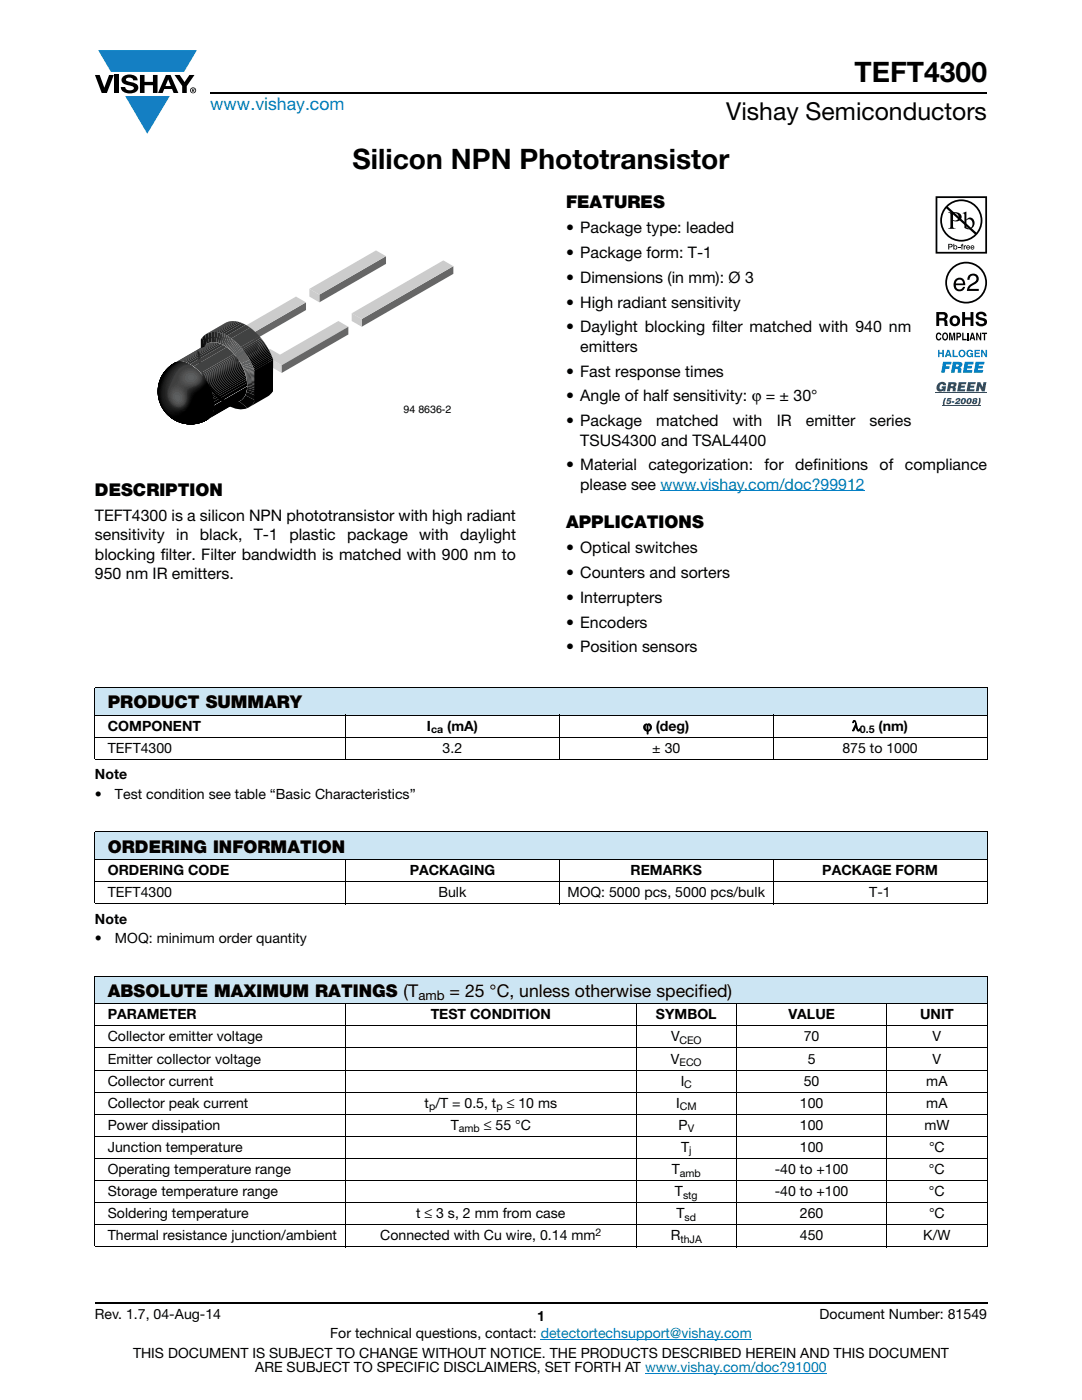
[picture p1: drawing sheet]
<svg xmlns="http://www.w3.org/2000/svg" width="216mm" height="279mm" viewBox="0 0 216 279" stroke-linecap="round" stroke-linejoin="round" font-family="sans-serif">
<g fill="#147fc3">
<path d="M19.6 10h19.7l-2.6 4.3h-1.1h-13.5z"/>
<path d="M25 19.2h8.9l-4.5 7.5z"/>
</g>
<g fill="#000">
<path d="M18.9 15h1l.9 2.5 1-2.5h.9l-1.4 3.6h-1zM22.9 15h.9v3.6h-.9zM24.6 15.3a2.1 2.1 0 0 1 2.8 .3l.1 .4h-.9a.79 .79 0 0 0-.7-.5 .79 .79 0 0 0-.8 .4l.3 .3 1 .2a1.08 1.08 0 0 1 1.2 1 1.08 1.08 0 0 1-1.1 1.2 1.73 1.73 0 0 1-2.4-1.2h.9a.96 .96 0 0 0 .8 .6 .96 .96 0 0 0 .9-.4 1.31 1.31 0 0 0-1.2-.6 1.03 1.03 0 0 1-1.1-.6 1.03 1.03 0 0 1 .2-1.1zM27.9 15h.9v1.3h1.7v-1.3h.9v3.6h-.9v-1.6h-1.7v1.6h-.9zM34.8 15h1.1l.9 1.4 1-1.4h1l-1.5 2.2v1.4h-.9v-1.4z"/>
<path d="M33.6 15.9l.5 1.3h-1.1zM33.1 15l-1.6 3.6h1l.3-.8h1.5l.3 .8h1l-1.6-3.6z"/>
<path d="M38.4 17.8h.2v.2h-.2zM38.3 17.7v.7h.1v-.3l.4 .3-.2-.3 .2-.2-.1-.2z"/>
<path d="M38.1 18a.46 .46 0 0 1 .9 0 .46 .46 0 0 1-.9 0zM37.9 18a.6 .6 0 0 0 1.2 0 .6 .6 0 0 0-1.2 0z"/>
</g>
<path d="M42 18.6h155M18.9 260h178.1" fill="none" stroke="#000" stroke-width=".36"/>
<path d="M131.8 98h40.8M107.9 267.3h42.1M128.7 274h36.3" fill="none" stroke="#007ec4" stroke-width=".2"/>
<path d="M31.4 50h59.1v34.7h-59.1z" fill="#fff"/>
<path d="M63.7 58.8l13.3-7.7v1.6l-13.3 7.6z" fill="#666"/>
<g fill="#ccc">
<path d="M61.7 57.6l2 1.2v1.5l-2-1.1z"/>
<path d="M61.7 57.6l13.3-7.6 2 1.1-13.3 7.7z"/>
</g>
<path d="M49.4 67.1l11.7-6.8v1.6l-11.7 6.7z" fill="#666"/>
<path d="M47.2 66l1 2.5v1.6l-1-2.6z" fill="#bdbdbd"/>
<path d="M47.1 70.7l4.3-2.5v1.5l-4.3 2.5z" fill="#7f7f7f"/>
<path d="M45.8 69.9l1.3 .8v1.5l-1.3-.7z" fill="#d5d5d5"/>
<path d="M47.2 66l11.9-6.8 2 1.1-11.7 6.8 2 1.1-4.3 2.5-1.3-.8 2.4-1.4z" fill="#ccc"/>
<path d="M53.5 71.4l2.7 1.5v1.5l-2.7-1.5z" fill="#d5d5d5"/>
<path d="M49.6 72.1l4.3-2.5 2 1.2 11.6-6.7 2 1.1-13.3 7.7-2.7-1.5-2.6 1.5z" fill="#ccc"/>
<path d="M56.2 72.9l13.3-7.7v1.6l-13.3 7.6z" fill="#666"/>
<path d="M50.9 72.9l2.6-1.5v1.5l-2.6 1.5z" fill="#7f7f7f"/>
<path d="M72.2 63.7l18.3-10.6v1.6l-18.3 10.5z" fill="#666"/>
<g fill="#ccc">
<path d="M70.2 62.5l2 1.2v1.5l-2-1.1z"/>
<path d="M70.2 62.5l18.3-10.5 2 1.1-18.3 10.6z"/>
</g>
<path d="M49.3 77l1 .3z" fill="#181818"/>
<path d="M39.7 70.4l.3 .7a8.6 8.6 0 0 0 1.2 4.8l-.1 .1a9.8 9.8 0 0 1-1.4-5.6z" fill="#030303"/>
<path d="M50.3 77.3l1.1 .2z" fill="#181818"/>
<path d="M39.5 69.9l.3 .7a9.7 9.7 0 0 0 1.4 5.4l-.2 .1a11.3 11.3 0 0 1-1.5-6.2z" fill="#030303"/>
<path d="M49.8 71.7l3.7-2.1 .1 .2-3.7 2.2zM49.9 72l3.7-2.2 .2 .2-3.8 2.2zM50 72.2l3.8-2.2 .1 .3-3.8 2.2zM50.1 72.5l3.8-2.2 .1 .3-3.7 2.1zM50.3 72.7l3.7-2.1 .1 .2-3.7 2.2zM50.4 73l3.7-2.1 .2 .2-3.8 2.2zM50.5 73.3l3.8-2.2 .1 .4-3.8 2.1zM50.6 73.6l3.8-2.1 .1 .3-3.7 2.1z" fill="#000"/>
<path d="M49.6 71.5l3.8-2.1 .1 .2-3.7 2.1z" fill="#030303"/>
<path d="M49.5 71.3l3.8-2.1 .1 .2-3.8 2.1z" fill="#080808"/>
<path d="M49.4 71.1l3.7-2.1 .2 .2-3.8 2.1z" fill="#0d0d0d"/>
<path d="M49.3 70.9l3.7-2.1 .1 .2-3.7 2.1z" fill="#121212"/>
<path d="M49.1 70.7l3.8-2.1 .1 .2-3.7 2.1z" fill="#181818"/>
<path d="M49 70.5l3.8-2.1 .1 .2-3.8 2.1z" fill="#1d1d1d"/>
<path d="M48.9 70.3l3.7-2.1 .2 .2-3.8 2.1z" fill="#222"/>
<path d="M48.7 70.1l3.8-2.1 .1 .2-3.7 2.1z" fill="#272727"/>
<path d="M48.5 69.9l3.8-2.2 .2 .3-3.8 2.1z" fill="#2c2c2c"/>
<path d="M48.3 69.6l3.8-2.1 .2 .2-3.8 2.2z" fill="#323232"/>
<path d="M48 69.3l3.8-2.2 .3 .4-3.8 2.1z" fill="#3e3e3e"/>
<path d="M46.2 67.5l3.7-2.1 1.9 1.7-3.8 2.2z" fill="#434343"/>
<path d="M45.3 67l3.7-2.2 .9 .6-3.7 2.1z" fill="#3e3e3e"/>
<path d="M44.6 66.7l3.8-2.2 .6 .3-3.7 2.2z" fill="#323232"/>
<path d="M44.2 66.5l3.7-2.2 .5 .2-3.8 2.2z" fill="#2c2c2c"/>
<path d="M43.8 66.4l3.8-2.2 .3 .1-3.7 2.2z" fill="#272727"/>
<path d="M43.5 66.3l3.7-2.1h.4l-3.8 2.2z" fill="#222"/>
<path d="M43.2 66.3l3.7-2.2 .3 .1-3.7 2.1z" fill="#1d1d1d"/>
<path d="M42.9 66.2l3.8-2.1h.2l-3.7 2.2z" fill="#181818"/>
<path d="M42.7 66.2l3.7-2.1h.3l-3.8 2.1z" fill="#121212"/>
<path d="M42.5 66.3l3.7-2.2h.2z" fill="#0d0d0d"/>
<path d="M42.2 66.3l4-2.2z" fill="#080808"/>
<path d="M42 66.3l4-2.2z" fill="#030303"/>
<path d="M41.2 66.6l3.8-2.2zM41.3 66.6l3.9-2.3zM41.5 66.5l3.9-2.2zM41.7 66.4l3.9-2.2zM41.8 66.4l4-2.2zM51.4 77.5l3.1-1.7v2.3a7.8 7.8 0 0 1-3.2 2.3l-1.7 .9a4.1 4.1 0 0 0 1.8-3.8z" fill="#000"/>
<path d="M49.3 76.8l1 .1v.4l-1-.3z" fill="#1d1d1d"/>
<path d="M49.3 76.5l1 .2v.2l-1-.1z" fill="#222"/>
<path d="M49.3 76.3l1 .1v.3l-1-.2z" fill="#272727"/>
<path d="M49.3 76.1h1v.3l-1-.1z" fill="#2c2c2c"/>
<path d="M49.2 75.9h1l.1 .2h-1z" fill="#323232"/>
<path d="M49.2 75.7h1v.2h-1z" fill="#3e3e3e"/>
<path d="M49.2 75.5h.9l.1 .2h-1z" fill="#434343"/>
<path d="M49.1 75.3l1-.1v.3h-.9z" fill="#474747"/>
<path d="M49.1 75.1l.9-.1 .1 .2-1 .1z" fill="#4b4b4b"/>
<path d="M49 74.9l1-.1v.2l-.9 .1z" fill="#4d4d4d"/>
<path d="M49 74.7l.9-.1 .1 .2-1 .1z" fill="#505050"/>
<path d="M48.9 74.5l1-.1v.2l-.9 .1z" fill="#535353"/>
<path d="M48.8 74.3l1-.2 .1 .3-1 .1z" fill="#555"/>
<path d="M48.8 74.1l.9-.2 .1 .2-.9 .2z" fill="#575757"/>
<path d="M48.7 73.9l.9-.3 .1 .3-.9 .2z" fill="#595959"/>
<path d="M48.6 73.6l.9-.2 .1 .2-.9 .3z" fill="#5b5b5b"/>
<path d="M48.5 73.4l.9-.3 .1 .3-.9 .2z" fill="#5d5d5d"/>
<path d="M48.3 73.1l.9-.4 .2 .4-.9 .3z" fill="#5f5f5f"/>
<path d="M48.1 72.6l.8-.4 .3 .5-.9 .4z" fill="#606060"/>
<path d="M47.4 71.5l.7-.6 .8 1.3-.8 .4z" fill="#626262"/>
<path d="M47 71l.7-.6 .4 .5-.7 .6z" fill="#606060"/>
<path d="M47.4 70l.3 .4-.7 .6-.2-.3z" fill="#5f5f5f"/>
<path d="M47.2 69.7l.2 .3-.6 .7-.2-.2z" fill="#5d5d5d"/>
<path d="M46.9 69.5l.3 .2-.6 .8-.2-.2z" fill="#5b5b5b"/>
<path d="M46.7 69.3l.2 .2-.5 .8-.2-.2z" fill="#595959"/>
<path d="M46.5 69l.2 .3-.5 .8-.2-.2z" fill="#575757"/>
<path d="M46.2 68.8l.3 .2-.5 .9-.3-.2z" fill="#555"/>
<path d="M46 68.6l.2 .2-.5 .9-.2-.2z" fill="#535353"/>
<path d="M45.7 68.4l.3 .2-.5 .9-.2-.2z" fill="#505050"/>
<path d="M45.5 68.3l.2 .1-.4 .9-.2-.1z" fill="#4d4d4d"/>
<path d="M45.2 68.1l.3 .1-.4 1-.3-.2z" fill="#4b4b4b"/>
<path d="M44.9 67.9l.3 .2-.4 .9-.2-.2z" fill="#474747"/>
<path d="M44.5 67.7l.4 .2-.3 .9-.3-.1z" fill="#434343"/>
<path d="M44.2 67.5l.3 .2-.2 1-.4-.1z" fill="#3e3e3e"/>
<path d="M43.7 67.4l.5 .1-.3 1.1-.3-.2z" fill="#323232"/>
<path d="M43.3 67.3l.4 .1-.1 1-.5-.1z" fill="#2c2c2c"/>
<path d="M42.7 67.2l.6 .1-.2 1h-.4z" fill="#272727"/>
<path d="M42.2 67.3l.5-.1v1.1h-.5z" fill="#222"/>
<path d="M41.6 67.4l.6-.1v1l-.5 .1z" fill="#1d1d1d"/>
<path d="M41 67.7l.6-.3 .1 1-.5 .3z" fill="#181818"/>
<path d="M40.7 68l.3-.3 .2 1-.4 .4-.3-.9z" fill="#121212"/>
<path d="M49.3 77.8l1 .3-.1 .5-1-.4z" fill="#0d0d0d"/>
<path d="M49.3 77.4l1 .2v.5l-1-.3z" fill="#121212"/>
<path d="M49.3 77.1l1 .2v.3l-1-.2z" fill="#181818"/>
<path d="M50.3 77l1.1 .2v.3l-1.1-.2z" fill="#1d1d1d"/>
<path d="M50.3 76.7l1.1 .1v.4l-1.1-.2z" fill="#222"/>
<path d="M50.2 76.4l1.2 .2v.2l-1.1-.1z" fill="#272727"/>
<path d="M50.2 76.2l1.1 .1 .1 .3-1.2-.2z" fill="#2c2c2c"/>
<path d="M50.2 76h1.1v.3l-1.1-.1z" fill="#323232"/>
<path d="M50.1 75.7h1.1l.1 .3h-1.1z" fill="#3e3e3e"/>
<path d="M50.1 75.5h1.1v.2h-1.1z" fill="#434343"/>
<path d="M50 75.3h1.1l.1 .2h-1.1z" fill="#474747"/>
<path d="M50 75.1l1.1-.1v.3h-1.1z" fill="#4b4b4b"/>
<path d="M49.9 74.9l1.1-.1 .1 .2-1.1 .1z" fill="#4d4d4d"/>
<path d="M49.9 74.7l1-.2 .1 .3-1.1 .1z" fill="#505050"/>
<path d="M49.8 74.4l1.1-.1v.2l-1 .2z" fill="#535353"/>
<path d="M49.7 74.2l1.1-.2 .1 .3-1.1 .1z" fill="#555"/>
<path d="M49.7 74l1-.3 .1 .3-1.1 .2z" fill="#575757"/>
<path d="M49.6 73.7l1-.2 .1 .2-1 .3z" fill="#595959"/>
<path d="M49.4 73.5l1.1-.4 .1 .4-1 .2z" fill="#5b5b5b"/>
<path d="M49.3 73.2l1-.4 .2 .3-1.1 .4z" fill="#5d5d5d"/>
<path d="M49.1 72.8l1-.4 .2 .4-1 .4z" fill="#5f5f5f"/>
<path d="M48.9 72.3l.9-.5 .3 .6-1 .4z" fill="#606060"/>
<path d="M48.1 71l.8-.7 .9 1.5-.9 .5z" fill="#626262"/>
<path d="M47.7 70.5l.8-.7 .4 .5-.8 .7z" fill="#606060"/>
<path d="M48.1 69.4l.4 .4-.8 .7-.3-.3z" fill="#5f5f5f"/>
<path d="M47.8 69.1l.3 .3-.7 .8-.2-.3z" fill="#5d5d5d"/>
<path d="M47.6 68.8l.2 .3-.6 .8-.3-.3z" fill="#5b5b5b"/>
<path d="M47.3 68.5l.3 .3-.7 .8-.2-.2z" fill="#595959"/>
<path d="M47.1 68.3l.2 .2-.6 .9-.2-.2z" fill="#575757"/>
<path d="M46.8 68l.3 .3-.6 .9-.2-.2z" fill="#555"/>
<path d="M46.5 67.8l.3 .2-.5 1-.3-.2z" fill="#535353"/>
<path d="M46.2 67.6l.3 .2-.5 1-.2-.2z" fill="#505050"/>
<path d="M45.9 67.4l.3 .2-.4 1-.3-.2z" fill="#4d4d4d"/>
<path d="M45.6 67.2l.3 .2-.4 1-.3-.2z" fill="#4b4b4b"/>
<path d="M45.3 67l.3 .2-.4 1-.3-.1z" fill="#474747"/>
<path d="M44.9 66.8l.4 .2-.4 1.1-.3-.2z" fill="#434343"/>
<path d="M44.5 66.6l.4 .2-.3 1.1-.4-.2z" fill="#3e3e3e"/>
<path d="M44 66.4l.5 .2-.3 1.1-.4-.1z" fill="#323232"/>
<path d="M43.5 66.3l.5 .1-.2 1.2-.5-.1z" fill="#2c2c2c"/>
<path d="M42.9 66.2l.6 .1-.2 1.2-.5-.1z" fill="#272727"/>
<path d="M42.2 66.3l.7-.1-.1 1.2-.5 .1z" fill="#222"/>
<path d="M41.6 66.4l.6-.1 .1 1.2-.6 .1z" fill="#1d1d1d"/>
<path d="M41 66.8l.6-.4 .1 1.2-.6 .3z" fill="#181818"/>
<path d="M40.6 67.1l.4-.3 .1 1.1-.5 .5-.2-1.1z" fill="#121212"/>
<path d="M41.1 76l.1-.1a8 8 0 0 0 5.1 4.4l1.5-.2 1.6 1.3a4.9 4.9 0 0 1-4.7-1l-1.2-1-1.1-1.2-1-1.4-.4-.7z" fill="#000"/>
<path d="M49 78.9l1.9 1-.5 .8-1 .7-1.6-1.3a2.41 2.41 0 0 0 1.2-1.2z" fill="#030303"/>
<path d="M49.2 78.2l2 .8-.3 .9-2-1z" fill="#080808"/>
<path d="M50.2 78.1l1.1 .3-.1 .6-1.1-.4z" fill="#0d0d0d"/>
<path d="M50.3 77.7l1.1 .2-.1 .5-1.1-.3z" fill="#121212"/>
<path d="M50.3 77.3l1.1 .2v.4l-1.1-.2z" fill="#181818"/>
<path d="M40.4 67.3l.4 1.9-.7 .3v-1.7z" fill="#0d0d0d"/>
<g fill="#000">
<path d="M42.7 80.9l6.6-3.8a3.2 3.2 0 0 1-1.3 2.9l-6.7 3.8a3.2 3.2 0 0 0 1.4-2.9zM41.4 76.4l6.7-3.8 .1 .1-6.7 3.9zM41.5 76.6l6.7-3.9 .1 .2-6.7 3.9zM41.6 76.8l6.7-3.9 .1 .2-6.7 3.9zM41.7 77l6.7-3.9v.2l-6.6 3.9zM41.8 77.2l6.6-3.9 .1 .2-6.6 3.9zM41.9 77.4l6.6-3.9 .1 .3-6.6 3.8zM42 77.6l6.6-3.8 .1 .2-6.6 3.9zM42.1 77.9l6.6-3.9 .1 .3-6.6 3.8zM42.2 78.1l6.6-3.8 .1 .2-6.6 3.9zM42.3 78.4l6.6-3.9 .1 .3-6.6 3.9zM42.4 78.7l6.6-3.9 .1 .3-6.7 3.9z"/>
<path d="M42.4 79l6.7-3.9 .1 .4-6.7 3.8zM42.5 79.3l6.7-3.8v.4l-6.6 3.8zM42.6 79.7l6.6-3.8 .1 .5-6.6 3.8zM42.7 80.2l6.6-3.8v.7l-6.6 3.8zM50.8 73.9l3.7-2.1v6.3l-3.7 2.1z"/>
</g>
<path d="M41.3 76.2l6.7-3.8 .1 .2-6.7 3.8z" fill="#030303"/>
<path d="M41.2 76.1l6.7-3.9 .1 .2-6.7 3.8z" fill="#080808"/>
<path d="M41.1 75.9l6.7-3.8 .1 .1-6.7 3.9z" fill="#0d0d0d"/>
<path d="M41 75.8l6.7-3.9 .1 .2-6.7 3.8z" fill="#121212"/>
<path d="M40.9 75.6l6.7-3.8 .1 .1-6.7 3.9z" fill="#181818"/>
<path d="M40.8 75.4l6.7-3.8 .1 .2-6.7 3.8z" fill="#1d1d1d"/>
<path d="M40.7 75.3l6.7-3.9 .1 .2-6.7 3.8z" fill="#222"/>
<path d="M40.6 75.1l6.6-3.8 .2 .1-6.7 3.9z" fill="#272727"/>
<path d="M40.4 74.9l6.7-3.8 .1 .2-6.6 3.8z" fill="#2c2c2c"/>
<path d="M40.3 74.7l6.6-3.8 .2 .2-6.7 3.8z" fill="#323232"/>
<path d="M40.1 74.5l6.6-3.9 .2 .3-6.6 3.8z" fill="#3e3e3e"/>
<path d="M38.6 73.1l6.6-3.8 1.5 1.3-6.6 3.9z" fill="#434343"/>
<path d="M37.9 72.7l6.7-3.9 .6 .5-6.6 3.8z" fill="#3e3e3e"/>
<path d="M37.4 72.5l6.7-3.9 .5 .2-6.7 3.9z" fill="#323232"/>
<path d="M37.1 72.3l6.6-3.8 .4 .1-6.7 3.9z" fill="#2c2c2c"/>
<path d="M36.8 72.2l6.6-3.8 .3 .1-6.6 3.8z" fill="#272727"/>
<path d="M36.5 72.2l6.7-3.9 .2 .1-6.6 3.8z" fill="#222"/>
<path d="M36.3 72.1l6.6-3.8h.3l-6.7 3.9z" fill="#1d1d1d"/>
<path d="M36.1 72.1l6.6-3.8h.2l-6.6 3.8z" fill="#181818"/>
<path d="M35.9 72.1l6.8-3.8z" fill="#121212"/>
<path d="M35.7 72.1l6.9-3.8z" fill="#0d0d0d"/>
<path d="M35.6 72.1l6.8-3.8z" fill="#080808"/>
<path d="M35.4 72.2l6.8-3.9z" fill="#030303"/>
<path d="M34.7 72.4l6.8-3.9zM34.8 72.4l6.8-3.9zM35 72.3l6.7-3.9zM35.1 72.3l6.8-3.9zM35.2 72.2l6.8-3.9z" fill="#000"/>
<g fill="#3e3e3e">
<path d="M33.2 73.7a3.7 3.7 0 0 1 3-1.6 8 8 0 0 1 5.6 5.1 8.8 8.8 0 0 1 .9 3.7 10.1 10.1 0 0 1-9.3-.1 10.1 10.1 0 0 0 9.3 .1 3.2 3.2 0 0 1-2.7 3.5 6.6 6.6 0 0 1-7.5-2.7 6.6 6.6 0 0 1 .7-8z"/>
<path d="M33.5 73.4a3.4 3.4 0 0 1 5.1-.3 3.2 3.2 0 0 0-3.8 2.8l-.1 .3a3.3 3.3 0 0 0-.7 3.9 1.71 1.71 0 0 0 2.3 .9 1.71 1.71 0 0 0 .8-2.3 1.2 1.2 0 0 1 1.4-1.6 1.95 1.95 0 0 0 1.6-2.6 10.3 10.3 0 0 1 2.6 6.4 10.1 10.1 0 0 1-9.3-.1 10.1 10.1 0 0 0 9.3 .1 3.7 3.7 0 0 1-3.7 3.7 6.6 6.6 0 0 1-6.9-3.5 6.6 6.6 0 0 1 1.4-7.7z"/>
</g>
<path d="M33.5 73.4a3.4 3.4 0 0 1 4.4-.7 3.7 3.7 0 0 0-3.3 2.7 7 7 0 0 0-1.1 3.9 2.16 2.16 0 0 0 2.9 1.8l.5-.5 .2-.5 .2-2.1a3.2 3.2 0 0 1 1.9-1.1 1.95 1.95 0 0 0 1.1-2.1 10.1 10.1 0 0 1 2.4 6.1 10.1 10.1 0 0 1-9.3-.1 10.1 10.1 0 0 0 9.3 .1 3.7 3.7 0 0 1-3.7 3.7 6.6 6.6 0 0 1-6.9-3.5 6.6 6.6 0 0 1 1.4-7.7z" fill="#323232"/>
<path d="M33.5 73.4a3.3 3.3 0 0 1 3.9-1 5.1 5.1 0 0 0-3.6 4.1 3.5 3.5 0 0 0 .7 4.5 1.81 1.81 0 0 0 2.1 .1 1.81 1.81 0 0 0 .8-2 1.35 1.35 0 0 1 1.1-1.8 2.27 2.27 0 0 0 2-2.3 10.1 10.1 0 0 1 2.2 5.9 10.1 10.1 0 0 1-9.3-.1 10.1 10.1 0 0 0 9.3 .1 3.7 3.7 0 0 1-3.7 3.7 6.6 6.6 0 0 1-6.9-3.5 6.6 6.6 0 0 1 1.4-7.7z" fill="#2c2c2c"/>
<path d="M33.5 73.4a3.3 3.3 0 0 1 3.6-1.1 6.2 6.2 0 0 0-3.4 8 1.95 1.95 0 0 0 2.3 1.1 1.95 1.95 0 0 0 1.5-2v-.4a1.3 1.3 0 0 1 1.2-1.6 2.55 2.55 0 0 0 1.9-2.3 10 10 0 0 1 2.1 5.8 10.1 10.1 0 0 1-9.3-.1 10.1 10.1 0 0 0 9.3 .1 3.7 3.7 0 0 1-3.7 3.7 6.6 6.6 0 0 1-6.9-3.5 6.6 6.6 0 0 1 1.4-7.7z" fill="#272727"/>
<path d="M33.5 73.4a3.4 3.4 0 0 1 3.3-1.2 6.3 6.3 0 0 0-3.5 7.6 2.22 2.22 0 0 0 3.7 1.1l.5-1 .1-1.1a1.04 1.04 0 0 1 .5-1l1.6-.9a1.99 1.99 0 0 0 1-1.6 9.9 9.9 0 0 1 2 5.6 10.1 10.1 0 0 1-9.3-.1 10.1 10.1 0 0 0 9.3 .1 3.7 3.7 0 0 1-3.7 3.7 6.6 6.6 0 0 1-6.9-3.5 6.6 6.6 0 0 1 1.4-7.7z" fill="#222"/>
<path d="M33.5 73.4a3.4 3.4 0 0 1 3-1.2 6.3 6.3 0 0 0-3.1 8.4l.5 .5-.5-.3a6.2 6.2 0 0 0 3.7 1.2h1.7l1.7-.3 2.2-.8a3.7 3.7 0 0 1-3.7 3.7 6.6 6.6 0 0 1-6.9-3.5 6.6 6.6 0 0 1 1.4-7.7z" fill="#1d1d1d"/>
<path d="M33.5 73.4a3.7 3.7 0 0 1 2.8-1.3 7 7 0 0 0-3.6 7.9 2.81 2.81 0 0 0 3.2 1.8 10.2 10.2 0 0 0 6.8-.9 3.7 3.7 0 0 1-3.7 3.7 6.6 6.6 0 0 1-6.9-3.5 6.6 6.6 0 0 1 1.4-7.7z" fill="#181818"/>
<path d="M33.5 73.4a3.8 3.8 0 0 1 2.6-1.3 7.2 7.2 0 0 0-3.6 8.2 2.79 2.79 0 0 0 3.7 1.5 10 10 0 0 0 6.5-.9 3.7 3.7 0 0 1-3.7 3.7 6.6 6.6 0 0 1-6.9-3.5 6.6 6.6 0 0 1 1.4-7.7z" fill="#121212"/>
<path d="M33.5 73.4a4 4 0 0 1 2.4-1.3 7.2 7.2 0 0 0-3.5 8.6 2.68 2.68 0 0 0 4 1.2 10 10 0 0 0 6.3-1 3.7 3.7 0 0 1-3.7 3.7 6.6 6.6 0 0 1-6.9-3.5 6.6 6.6 0 0 1 1.4-7.7z" fill="#0d0d0d"/>
<path d="M33.5 73.4a4.2 4.2 0 0 1 2.2-1.3 7.1 7.1 0 0 0-2.9 9.5 2.4 2.4 0 0 0 3.3 .6l.5-.3a9.9 9.9 0 0 0 6.1-1 3.7 3.7 0 0 1-3.7 3.7 6.6 6.6 0 0 1-6.9-3.5 6.6 6.6 0 0 1 1.4-7.7z" fill="#080808"/>
<path d="M33.5 73.4a4.4 4.4 0 0 1 2.1-1.3 7.4 7.4 0 0 0-3.2 9.1 2.52 2.52 0 0 0 4 1l.5-.3a9.8 9.8 0 0 0 5.8-1 3.7 3.7 0 0 1-3.7 3.7 6.6 6.6 0 0 1-6.9-3.5 6.6 6.6 0 0 1 1.4-7.7z" fill="#030303"/>
<g fill="#000">
<path d="M33.5 73.4l1-.9a6.9 6.9 0 0 0-3.1 5.7 6.6 6.6 0 0 1 2.1-4.8zM33.5 73.4l1.3-1a7 7 0 0 0-3.3 6.6 6.6 6.6 0 0 1 2-5.6zM33.5 73.4l1.5-1.1a7.1 7.1 0 0 0-3.2 7.9 6.6 6.6 0 0 1 1.7-6.8zM33.5 73.4l.5-.5a6.8 6.8 0 0 0-2.5 4.7l.2-1.4a6.6 6.6 0 0 1 1.8-2.8zM33.4 73.5a6.8 6.8 0 0 0-1.8 3.3l.1-.6a6.6 6.6 0 0 1 1.7-2.8zM32.6 74.4l-.7 1.2zM33.5 73.4l1.2-1 .7-.2a6.9 6.9 0 0 0-2.3 10.1 2.6 2.6 0 0 0 4-.4 9.7 9.7 0 0 0 5.6-1 3.7 3.7 0 0 1-3.7 3.7 6.6 6.6 0 0 1-6.9-3.5 6.6 6.6 0 0 1 1.4-7.7zM33.5 73.4l1-.8 .7-.4a6.9 6.9 0 0 0-2.1 10.3 2.5 2.5 0 0 0 4.2-.5 9.6 9.6 0 0 0 5.4-1.1 3.7 3.7 0 0 1-3.7 3.7 6.6 6.6 0 0 1-6.9-3.5 6.6 6.6 0 0 1 1.4-7.7zM33.5 73.4l1.6-1.1a6.8 6.8 0 0 0-1.9 10.4 2.32 2.32 0 0 0 3.7 .1l.6-.8h1.6l1.5-.3 2.1-.8a3.7 3.7 0 0 1-3.7 3.7 6.6 6.6 0 0 1-6.9-3.5 6.6 6.6 0 0 1 1.4-7.7zM32.5 81.7l.4 .5a2.75 2.75 0 0 0 3.4 1.3l.7-.6 .7-.9 1.5-.1 1.5-.2 2-.8a3.7 3.7 0 0 1-3.7 3.7 6.6 6.6 0 0 1-6.5-2.9zM33.3 82.7a2.49 2.49 0 0 0 4.2 .1l.5-.8 2.8-.3 1.9-.8a3.7 3.7 0 0 1-3.7 3.7 6.6 6.6 0 0 1-5.7-1.9zM33.9 83.2a2.42 2.42 0 0 0 4.1-.8l.2-.4 2.7-.4 1.8-.7a3.7 3.7 0 0 1-3.7 3.7 6.6 6.6 0 0 1-5.1-1.4z"/>
<path d="M34.4 83.6a2.38 2.38 0 0 0 3.9-1.2l.2-.4 2.5-.4 1.7-.7a3.7 3.7 0 0 1-3.7 3.7 6.6 6.6 0 0 1-4.6-1zM34.9 83.9a2.38 2.38 0 0 0 3.7-1.5l.2-.4 2.3-.4 1.6-.7a3.7 3.7 0 0 1-3.7 3.7l-1 .1-1.4-.1zM35.4 84.2a2.41 2.41 0 0 0 3.6-1.8l.1-.4 1.9-.4 1.7-.7a3.7 3.7 0 0 1-3.7 3.7l-1.8 .1zM35.9 84.4a2.45 2.45 0 0 0 3.4-2l.1-.5 1.8-.3 1.5-.7a3.7 3.7 0 0 1-3.7 3.7l-1.5 .1zM36.4 84.5a2.47 2.47 0 0 0 3.2-2.1l.2-.5 1.5-.4 1.4-.6a3.7 3.7 0 0 1-3.7 3.7l-1.5 .1zM37 84.6a2.52 2.52 0 0 0 3-2.2l.2-.6 1.5-.4 1-.5a3.7 3.7 0 0 1-3.7 3.7zM37.6 84.7a2.62 2.62 0 0 0 2.8-2.4l.2-.6 2.1-.8a3.7 3.7 0 0 1-3.7 3.7zM41 81.6l1.7-.7a3.7 3.7 0 0 1-3.7 3.7l-.7 .1a2.65 2.65 0 0 0 2.5-2.2z"/>
</g>
<path d="M36 74.1a2.3 2.3 0 0 1 2.5-.7 2.3 2.3 0 0 1 1.6 1.9 2.11 2.11 0 0 1-2.2 1.9l-.9 .3v1.2a1.74 1.74 0 0 1-1.3 2.4 2.42 2.42 0 0 1-2-1.9 2.42 2.42 0 0 1 1.1-2.6l.5-.6 .3-1.1z" fill="#434343"/>
<path d="M36.3 74.2a2.08 2.08 0 0 1 2.3-.6 2.08 2.08 0 0 1 1.4 2 2.07 2.07 0 0 1-2.3 1.5l-.9 .1a.84 .84 0 0 0 0 1.1 1.87 1.87 0 0 1-1 2.7 2.21 2.21 0 0 1-2-2 2.21 2.21 0 0 1 1.6-2.3l.3-.5 .1-1.2z" fill="#474747"/>
<path d="M41.6 81.4l1.1-.5a3.7 3.7 0 0 1-3.5 3.7h-.1a3.1 3.1 0 0 0 2.4-2.8z" fill="#000"/>
<path d="M38.1 78l.5-.3a3.2 3.2 0 0 0 2.2-2.3 9.9 9.9 0 0 1 1.9 5.5 10.1 10.1 0 0 1-7.2 .8 2.15 2.15 0 0 0 2.1-2.2 1.92 1.92 0 0 1 .5-1.5z" fill="#1d1d1d"/>
<path d="M38.2 78.2l.4-.3a3.8 3.8 0 0 0 2.2-2.1l.1-.2a9.8 9.8 0 0 1 1.8 5.3 10 10 0 0 1-6.8 .9 2.56 2.56 0 0 0 1.9-2.8z" fill="#181818"/>
<path d="M38.4 78.2l.3-.2a4.2 4.2 0 0 0 2.3-2.2 9.7 9.7 0 0 1 1.7 5.1 10 10 0 0 1-6.5 .9 2.79 2.79 0 0 0 1.7-2.7z" fill="#121212"/>
<path d="M38.5 78.4a8.1 8.1 0 0 0 2.5-2.3l.1-.2 1 2.1 .4 1.5 .2 1.4a10 10 0 0 1-6.3 1 3.7 3.7 0 0 0 1.8-3z" fill="#0d0d0d"/>
<path d="M38.8 78.4l.3-.3a5.7 5.7 0 0 0 2.1-2l.7 1.3 .5 1.4 .3 2.1a9.9 9.9 0 0 1-6.1 1 3.6 3.6 0 0 0 1.6-2.6z" fill="#080808"/>
<path d="M38.9 78.5l.3-.2a6.6 6.6 0 0 0 2.1-2.1l1.1 2.7 .3 2a9.8 9.8 0 0 1-5.8 1 6.2 6.2 0 0 0 1.7-3z" fill="#030303"/>
<path d="M39 78.7l1.7-1.5 .7-.8 1 2.6 .3 1.9a9.7 9.7 0 0 1-5.6 1 7.3 7.3 0 0 0 1.6-2.8z" fill="#000"/>
<path d="M34.4 77.6a1.14 1.14 0 0 1 1.1-.5 1.14 1.14 0 0 1 1 .7 2.37 2.37 0 0 1-.2 2.9 1.81 1.81 0 0 1-2-.5 1.81 1.81 0 0 1-.2-2.2z" fill="#4b4b4b"/>
<path d="M39.1 78.9l2.4-2.3 1 2.5 .2 1.8a9.6 9.6 0 0 1-5.4 1.1l.6-.8zM39.7 78.6l1.9-1.8 .9 2.3 .2 1.8-2.1 .8-1.5 .3h-1.6l1.4-2.5z" fill="#000"/>
<path d="M34.5 77.8a1.17 1.17 0 0 1 1.9 .2 2.05 2.05 0 0 1-.1 2.6 1.69 1.69 0 0 1-1.9-.5 1.69 1.69 0 0 1-.2-2z" fill="#4d4d4d"/>
<path d="M39.7 78.8l2-1.8 .8 2.2 .2 1.7-2 .8-1.5 .2-1.5 .1 1.4-2.4zM40.2 78.6l1.6-1.4 .7 1.8 .2 1.9-1.9 .8-1.4 .2-1.4 .1a12.1 12.1 0 0 1 2.2-3.4z" fill="#000"/>
<path d="M34.7 77.8a1.37 1.37 0 0 1 2 1.3 1.24 1.24 0 0 1-.8 1.6 1.24 1.24 0 0 1-1.6-.9 1.64 1.64 0 0 1 .4-2z" fill="#505050"/>
<path d="M40.2 78.9l1.7-1.5 .6 1.8 .2 1.7-1.8 .7-2.7 .4 1.3-2.2z" fill="#000"/>
<path d="M36.5 74.3a1.97 1.97 0 0 1 2-.6 1.97 1.97 0 0 1 1.4 1.6 1.92 1.92 0 0 1-2.3 1.7 1.31 1.31 0 0 1-1.7-.8 2.11 2.11 0 0 1 .6-1.9z" fill="#4b4b4b"/>
<path d="M34.5 78.2a1.22 1.22 0 0 1 1.4-.3 1.22 1.22 0 0 1 .7 1.3 1.12 1.12 0 0 1-.6 1.4 1.12 1.12 0 0 1-1.5-.6 1.59 1.59 0 0 1 0-1.8z" fill="#535353"/>
<path d="M40.5 79l1.5-1.4 .5 1.7 .2 1.6-1.7 .7-2.5 .4 .8-1.5z" fill="#000"/>
<path d="M36.6 74.4a1.84 1.84 0 0 1 1.9-.5 1.84 1.84 0 0 1 1.3 1.5 2.14 2.14 0 0 1-3.5 1 1.61 1.61 0 0 1 .3-2z" fill="#4d4d4d"/>
<path d="M40.7 79.1l1.4-1.2 .4 1.5 .2 1.5-1.6 .7-2.3 .4 1-1.8z" fill="#000"/>
<path d="M34.6 78.3a1.17 1.17 0 0 1 1.3-.2 1.17 1.17 0 0 1 .6 1.2 1.08 1.08 0 0 1-.9 1.3 1.08 1.08 0 0 1-1.2-1.1v-.8z" fill="#555"/>
<path d="M36.8 74.4a1.7 1.7 0 0 1 1.8-.4 1.7 1.7 0 0 1 1.1 1.4 1.88 1.88 0 0 1-1.5 1.3 1.88 1.88 0 0 1-1.8-.8 1.46 1.46 0 0 1 .4-1.5z" fill="#505050"/>
<path d="M40.8 79.4l1.4-1.3 .4 1.4 .1 1.4-1.7 .7-1.9 .4 .8-1.5z" fill="#000"/>
<path d="M34.7 78.4a1.15 1.15 0 0 1 1.4 0 1.15 1.15 0 0 1 .3 1.4 .93 .93 0 0 1-.9 .7 .93 .93 0 0 1-.9-.6 1.28 1.28 0 0 1 .1-1.5z" fill="#575757"/>
<path d="M37 74.4a1.45 1.45 0 0 1 1.8-.2 1.45 1.45 0 0 1 .6 1.8 1.8 1.8 0 0 1-2.9-.2 1.29 1.29 0 0 1 .5-1.4z" fill="#535353"/>
<path d="M41.2 79.3l1.1-.9 .4 2.5-1.5 .7-1.8 .3 .6-1.1z" fill="#000"/>
<path d="M34.8 78.5a1.05 1.05 0 0 1 1.5 .4 1.05 1.05 0 0 1-.6 1.5 1.17 1.17 0 0 1-.9-1.9z" fill="#595959"/>
<path d="M37.1 74.5a1.34 1.34 0 0 1 1.7-.2 1.34 1.34 0 0 1 .5 1.6 1.49 1.49 0 0 1-1.5 .7 1.49 1.49 0 0 1-1.2-1.2l.2-.6z" fill="#555"/>
<path d="M41.2 79.7l1.2-1 .3 2.2-1.4 .6-1.5 .4 .6-1.2z" fill="#000"/>
<path d="M34.9 78.6a.92 .92 0 0 1 1.3 .4 .92 .92 0 0 1-.6 1.2 1.04 1.04 0 0 1-.7-1.6z" fill="#5b5b5b"/>
<path d="M37.2 74.6a1.28 1.28 0 0 1 1.4-.3 1.28 1.28 0 0 1 .7 1.2 1.38 1.38 0 0 1-1.2 .9 1.38 1.38 0 0 1-1.3-.8l.1-.7z" fill="#575757"/>
<path d="M41.8 79.5l.6-.5 .3 1.9-1 .5-1.5 .4 .8-1.3z" fill="#000"/>
<path d="M37.3 74.7a1.05 1.05 0 0 1 1.5-.1 1.05 1.05 0 0 1 .1 1.5 1.11 1.11 0 0 1-1.4 .1 1.11 1.11 0 0 1-.5-1.2z" fill="#595959"/>
<path d="M35 78.7a.79 .79 0 0 1 1.1 .4 .79 .79 0 0 1-.5 1 .88 .88 0 0 1-.8-.5 .88 .88 0 0 1 .2-.9z" fill="#5d5d5d"/>
<path d="M37.2 75a1.04 1.04 0 0 1 1.1-.5 1.04 1.04 0 0 1 .8 1 1.04 1.04 0 0 1-1.1 .7 1.04 1.04 0 0 1-.9-.9z" fill="#5b5b5b"/>
<path d="M41.9 79.8l.6-.5 .2 1.6-2.1 .8 .7-1.1z" fill="#000"/>
<path d="M35.1 78.8a.64 .64 0 0 1 .8 .3 .64 .64 0 0 1-.3 .9 .7 .7 0 0 1-.6-.4 .7 .7 0 0 1 .1-.8z" fill="#5f5f5f"/>
<path d="M37.4 75a.82 .82 0 0 1 1.1-.3 .82 .82 0 0 1 .3 1.1 .83 .83 0 0 1-1.1 .2 .83 .83 0 0 1-.3-1z" fill="#5d5d5d"/>
<path d="M41.9 80.4l.7-.7 .1 1.2-1.7 .7z" fill="#000"/>
<path d="M37.6 75.1a.63 .63 0 0 1 .8-.3 .63 .63 0 0 1 .2 .9 .64 .64 0 0 1-.8 .2 .64 .64 0 0 1-.2-.8z" fill="#5f5f5f"/>
<circle cx="35.4" cy="79.3" r=".41" fill="#606060"/>
<path d="M42.3 80.5l.3-.3 .1 .7-1.1 .5z" fill="#000"/>
<circle cx="38.2" cy="75.4" r=".43" fill="#606060"/>
<path d="M186.7 39.2h10.3v41.8h-10.3z" fill="#fff"/>
<g fill="#000">
<path d="M191.2 49.3h.4v.1h-.4zM191.9 48.7h.3l-.2 .2 .2 .1v.1h-.2v.7h-.1v-.7h-.2zM192.3 49h.2v.1l.3-.1v.1l-.3 .1v.6h-.2zM193.3 54.9a1.13 1.13 0 0 1 1.9 .2 1.13 1.13 0 0 1-.8 1.7 1.39 1.39 0 0 0-1 .9h1.9v.4h-2.4a2.07 2.07 0 0 1 1.6-1.8 .69 .69 0 0 0 .1-1.2 .69 .69 0 0 0-1.1 .5v.2h-.5zM186.9 66.6l.4-.2h.3l.2 .5-.6-.2a.66 .66 0 0 0 .1 1l.3-.3h.2a.54 .54 0 0 1-.4 .6 .54 .54 0 0 1-.6-.5zM189.4 66.4h.4l.2 1.2 .2-1.2h.4v1.5h-.3v-1.3l-.2 1.3h-.2l-.3-1.3v1.3h-.2zM192 66.4h.3v1.2h.6v.3h-.9zM192 62.3h.6v1h1.1v-1h.5v2.8h-.5v-1.3h-1.1v1.3h-.6zM193 66.4h.3v1.5h-.3zM195 62.4a1.15 1.15 0 0 1 1.9 .7h-.6v-.2a.68 .68 0 0 0-1-.1v.4l.2 .1a1.29 1.29 0 0 1 1.5 .9 1.17 1.17 0 0 1-1.2 .9 1.17 1.17 0 0 1-1.1-.9h.5l.1 .2a.67 .67 0 0 0 1.1-.1l-.3-.3-.5-.1a.82 .82 0 0 1-.9-.5 .82 .82 0 0 1 .3-1zM194.8 66.4h.3l.5 1.1v-1.1h.2v1.5h-.3l-.5-1.1v1.1h-.2zM195.9 66.4h1.1v.3h-.4v1.2h-.3v-1.2h-.4z"/>
<path d="M187 39.5h9.6v10.8h-9.6zM186.7 39.2v11.4h10.3v-11.4z"/>
<path d="M189 56.4a3.8 3.8 0 0 1 7.6 0 3.8 3.8 0 0 1-7.6 0zM188.6 56.4a4.2 4.2 0 0 0 8.4 0 4.2 4.2 0 0 0-8.4 0z"/>
<path d="M189.1 41.3a3.9 3.9 0 0 1 5.3-.2 3.9 3.9 0 0 1 .4 5.3zM188.8 41.6l5.7 5.2a3.9 3.9 0 0 1-5.3 .1 3.9 3.9 0 0 1-.4-5.3zM187.6 44a4.2 4.2 0 0 0 8.4 0 4.2 4.2 0 0 0-8.4 0z"/>
<path d="M189.4 48.8v.4h.4v-.3zM189.2 48.7h.7l.2 .3-.2 .3-.5 .1v.4h-.2z"/>
<path d="M190.2 42.6v1.3a.75 .75 0 0 0 1.1-.6 .75 .75 0 0 0-1.1-.7zM189.2 42.4a2.81 2.81 0 0 1 2.4 .3 .97 .97 0 0 1 0 1.2 .97 .97 0 0 1-1.2 .2h-.2v1.1v.2l.5 .3h-1.5l.3-.2 .1-.3v-2.3v-.3z"/>
<path d="M190.4 49.4a.26 .26 0 0 0 .5 0 .26 .26 0 0 0-.5 0zM190.2 48.7h.2v.4a.38 .38 0 0 1 .5 0 .38 .38 0 0 1 0 .6 .38 .38 0 0 1-.5 0l-.2 .1z"/>
<path d="M190.9 56l-.2 .6h1.5a.7 .7 0 0 0-.5-.7 .7 .7 0 0 0-.8 .1zM190.7 55.7a1.18 1.18 0 0 1 1.4-.1 1.18 1.18 0 0 1 .5 1.3h-1.9a.73 .73 0 0 0 .6 .8 .73 .73 0 0 0 .8-.4h.5a1.21 1.21 0 0 1-1.6 .8 1.21 1.21 0 0 1-.7-1.7z"/>
<path d="M192.8 44v1.3l.2 .2a.72 .72 0 0 0 .8-.1 .72 .72 0 0 0 .3-.7 .72 .72 0 0 0-.4-.8 .72 .72 0 0 0-.9 .1zM192.1 42.5l.7-.3v1.6a.89 .89 0 0 1 1.1-.3 .89 .89 0 0 1 .6 1 1.23 1.23 0 0 1-.7 1.2 1.23 1.23 0 0 1-1.4-.2v-2.7z"/>
<path d="M193 49.2v.1h.4l-.2-.2zM193 49h.4l.2 .4h-.6v.2l.5-.1a.42 .42 0 0 1-.6 .2 .42 .42 0 0 1 .1-.7z"/>
<path d="M193.9 49.2l-.1 .1h.4l-.2-.2zM193.8 49h.5l.1 .4h-.6l.1 .2 .5-.1a.42 .42 0 0 1-.7 .2 .42 .42 0 0 1 .1-.7z"/>
<path d="M187.4 62.8v.7h.9a.39 .39 0 0 0 .1-.7zM186.8 62.3h1.4a.79 .79 0 0 1 .8 .4 .79 .79 0 0 1-.1 .9l-.2 .1a.98 .98 0 0 1 .4 1.2l.1 .2h-.7l-.2-1.1h-.9v1.1h-.6z"/>
<path d="M188.4 66.7a.64 .64 0 0 0 .2 1l.1-.1a.64 .64 0 0 0-.1-1zM188.2 66.5l.2-.1a.56 .56 0 0 1 .7 .3 .82 .82 0 0 1-.5 1.3l-.2-.1a.89 .89 0 0 1-.2-1.4z"/>
<path d="M190.3 63.5a.63 .63 0 0 0-.3 .7 .63 .63 0 0 0 .8 .4 .63 .63 0 0 0 .2-.8 .63 .63 0 0 0-.7-.3zM189.5 64a1.09 1.09 0 0 1 2.1 0 1.09 1.09 0 0 1-2.1 0z"/>
<path d="M191.1 66.7v.4l.4-.1v-.3zM190.8 66.4h.6a.5 .5 0 0 1 .4 .5 .5 .5 0 0 1-.4 .5h-.3v.5h-.3z"/>
<path d="M194 66.7l-.1 .6h.3zM193.9 66.4h.3l.4 1.5h-.3v-.3h-.5l-.1 .3h-.3z"/>
</g>
<path d="M186.7 78.4h10.3" fill="none" stroke="#1f9047" stroke-width=".2"/>
<g fill="#1f9047">
<path d="M187.2 76.6a.91 .91 0 0 1 .9-.4 .91 .91 0 0 1 .7 .7h-.6l-.3-.2a.56 .56 0 0 0-.4 .4 .56 .56 0 0 0 .3 .6l.3-.2h-.2v-.4h.9l-.2 1h-.4v-.2a.82 .82 0 0 1-1.1 .1 .82 .82 0 0 1-.1-1.1z"/>
<path d="M191.3 76.2h1.5v.5h-1v.3h.8l-.1 .4h-.8v.3h.9l-.1 .4h-1.5z"/>
<path d="M193.2 76.2h1.5l-.1 .5h-.9v.3h.7v.4h-.8l-.1 .3h1l-.1 .4h-1.6z"/>
<path d="M195 76.2h.6l.5 1.1 .1-1.1h.6l-.3 1.9h-.6l-.5-1-.1 1h-.6z"/>
<path d="M188.5 79.4h.3l-.3 .8v.8h-.3v-.8z"/>
<path d="M189.1 79.4h.8l-.1 .3h-.5l-.1 .2h.5a.52 .52 0 0 1-.2 .7 .52 .52 0 0 1-.7-.3l.5 .1 .2-.2-.2-.1h-.4z"/>
<path d="M190 80.1h.4v.3h-.5z"/>
<path d="M190.8 79.6a.5 .5 0 0 1 .5-.2 .5 .5 0 0 1 .4 .4l-.7 .6h.6l-.1 .3h-1l.8-.9-.1-.1-.2 .2h-.4z"/>
<path d="M189.8 76.7l-.1 .4 .5-.1 .1-.1-.1-.2zM189.3 76.2l1.5 .2a.54 .54 0 0 1-.3 .8l.2 .3v.6h-.6v-.5l-.3-.1h-.1l-.2 .6h-.6z"/>
<path d="M192.2 79.8l-.2 .4 .2 .2 .2-.5-.1-.2zM191.9 79.6a.51 .51 0 0 1 .8 .1 .66 .66 0 0 1-.2 .8 .66 .66 0 0 1-.8 0v-.5z"/>
<path d="M193.3 79.8l-.1 .4 .1 .2 .3-.5-.2-.2zM193.1 79.6a.51 .51 0 0 1 .8 .1 .66 .66 0 0 1-.2 .8 .66 .66 0 0 1-.8 0l-.1-.5z"/>
</g>
<path d="M188 80.9h7.7" fill="none" stroke="#1f9047" stroke-width=".2"/>
<g fill="#1f9047">
<path d="M195.3 79.4h.3l.1 .8a.72 .72 0 0 1-.7 .8l.3-.8z"/>
<path d="M194.5 79.7l-.1 .2h.2l.1-.2zM194.4 80.2v.2h.2v-.2zM194.2 79.6a.52 .52 0 0 1 .8 .2l-.2 .2 .2 .3a.55 .55 0 0 1-.5 .4 .55 .55 0 0 1-.6-.4l.3-.3-.1-.2z"/>
</g>
<g fill="#0160ae">
<path d="M187.2 69.8h.3v.6h.5v-.6h.3v1.5h-.3v-.7h-.5v.7h-.3z"/>
<path d="M190.1 69.8h.3v1.2h.7v.3h-1z"/>
<path d="M193 70a.68 .68 0 0 1 1.2 .3l-.9-.2a.55 .55 0 0 0-.2 .5 .55 .55 0 0 0 .4 .4l.4-.3h-.3v-.2h.6v.8h-.2l-.1-.2a.71 .71 0 0 1-1-.1 .71 .71 0 0 1 .1-1z"/>
<path d="M194.5 69.8h1v.3h-.8v.3h.8v.2h-.8v.4h.8v.3h-1z"/>
<path d="M195.8 69.8h.3l.6 1v-1h.3v1.5h-.3l-.6-1.1v1.1h-.3z"/>
<path d="M188.2 72.2h1.7l-.1 .5h-1l-.1 .4h.8l-.1 .5h-.8l-.1 .8h-.7z"/>
<path d="M192.5 72.2h1.8l-.1 .5h-1.1v.3h.9l-.1 .5h-.9l-.1 .4h1.1l-.1 .5h-1.8z"/>
<path d="M194.7 72.2h1.7v.5h-1.1v.3h.8v.5h-.9l-.1 .4h1.1l-.1 .5h-1.8z"/>
<path d="M189.2 70.1l-.2 .6h.4zM189 69.8h.4l.5 1.5h-.3l-.1-.3h-.6l-.1 .3h-.3z"/>
<path d="M191.5 70.6a.47 .47 0 0 0 .9 0 .47 .47 0 0 0-.9 0zM191.2 70.5a.75 .75 0 0 1 1.5 0 .75 .75 0 0 1-1.5 0z"/>
<path d="M190.8 72.7l-.1 .4h.6l-.1-.4zM190.1 72.2l1.8 .2a.63 .63 0 0 1-.3 1l.2 .2v.8h-.7v-.6l-.3-.2h-.2l-.1 .8h-.7z"/>
</g>
<path d="M18.9 137.2h178.1v5.5h-178.1z" fill="#cce5f3"/>
<g fill="#fff">
<path d="M18.9 142.7h50v4.5h-50z"/>
<path d="M68.9 142.7h42.7v4.5h-42.7z"/>
<path d="M111.6 142.7h42.7v4.5h-42.7z"/>
<path d="M154.3 142.7h42.7v4.5h-42.7z"/>
</g>
<path d="M18.9 166h178.1v5.5h-178.1z" fill="#cce5f3"/>
<g fill="#fff">
<path d="M18.9 171.5h50v4.4h-50z"/>
<path d="M68.9 171.5h42.7v4.4h-42.7z"/>
<path d="M111.6 171.5h42.7v4.4h-42.7z"/>
<path d="M154.3 171.5h42.7v4.4h-42.7z"/>
</g>
<path d="M18.9 194.8h178.1v5.5h-178.1z" fill="#cce5f3"/>
<g fill="#fff">
<path d="M18.9 200.3h50v4.4h-50z"/>
<path d="M68.9 200.3h58.1v4.4h-58.1z"/>
<path d="M127 200.3h20v4.4h-20z"/>
<path d="M147 200.3h30v4.4h-30z"/>
<path d="M177 200.3h20v4.4h-20z"/>
</g>
<g fill="none" stroke="#000" stroke-width=".2">
<path d="M18.9 137.2h178.1M18.9 137.3v14.2M197 137.3v14.2M18.9 142.7h178.1M18.9 147.2h178.1M18.9 151.6h178.1M68.9 142.7v9M111.6 142.7v9M154.3 142.7v9M18.9 166h178.1M18.9 171.5h178.1M18.9 175.9h178.1"/>
<path d="M18.9 166.1v14.2M68.9 171.4v9M111.6 171.4v9M154.3 171.4v9M197 166.1v14.2M18.9 180.3h178.1M18.9 194.8h178.1M18.9 194.9v53.8M197 194.9v53.8M18.9 200.3h178.1M18.9 204.7h178.1M18.9 209.1h178.1"/>
<path d="M18.9 213.6h178.1M18.9 218h178.1M68.9 200.2v48.7M127 200.2v48.7M147 200.2v48.7M177 200.2v48.7M18.9 222.4h178.1M18.9 226.8h178.1M18.9 231.2h178.1M18.9 235.6h178.1M18.9 240h178.1M18.9 244.4h178.1"/>
<path d="M18.9 248.8h178.1"/>
</g>
<g font-size="5.6">
<text x="170.5" y="16.4">TEFT4300</text>
<text x="70.3" y="33.8">Silicon NPN Phototransistor</text>
</g>
<text font-size="4.9" x="144.9" y="24">Vishay Semiconductors</text>
<text font-size="3.5" fill="#007ec4" x="42" y="21.9">www.vishay.com</text>
<g font-size="3.5">
<text x="112.9" y="41.5">FEATURES</text>
<text x="18.9" y="98.9">DESCRIPTION</text>
<text x="112.9" y="105.4">APPLICATIONS</text>
<text x="21.5" y="141.4">PRODUCT SUMMARY</text>
<text x="21.5" y="170.1">ORDERING INFORMATION</text>
<text x="21.5" y="198.9">ABSOLUTE MAXIMUM RATINGS (T</text>
<text x="89.7" y="198.9">= 25 °C, unless otherwise specified)</text>
</g>
<g font-size="3.2">
<text x="112.9" y="46.6">• Package type: leaded</text>
<text x="112.9" y="51.5">• Package form: T-1</text>
<text x="112.9" y="56.5">• Dimensions (in mm): Ø 3</text>
<text x="112.9" y="61.4">• High radiant sensitivity</text>
<text x="112.9" y="66.3">• Daylight blocking filter matched with 940 nm</text>
<text x="115.8" y="70.2">emitters</text>
<text x="112.9" y="75.2">• Fast response times</text>
<text x="112.9" y="80.1">• Angle of half sensitivity: ϕ = ± 30°</text>
<text x="112.9" y="85">• Package</text>
<text x="115.8" y="88.9">TSUS4300 and TSAL4400</text>
<text x="131" y="85">matched</text>
<text x="146.2" y="85">with</text>
<text x="155" y="85">IR</text>
<text x="160.8" y="85">emitter</text>
<text x="173.5" y="85">series</text>
<text x="112.9" y="93.9">• Material</text>
<text x="129.4" y="93.9">categorization:</text>
<text x="152.6" y="93.9">for</text>
<text x="158.7" y="93.9">definitions</text>
<text x="175.5" y="93.9">of</text>
<text x="180.6" y="93.9">compliance</text>
<text x="115.8" y="97.7">please see www.vishay.com/doc?99912</text>
<text x="18.9" y="104">TEFT4300 is a silicon NPN phototransistor with high radiant</text>
<text x="18.9" y="107.9">sensitivity</text>
<text x="35.1" y="107.9">in</text>
<text x="39.9" y="107.9">black,</text>
<text x="50.7" y="107.9">T-1</text>
<text x="57.7" y="107.9">plastic</text>
<text x="69.3" y="107.9">package</text>
<text x="83.7" y="107.9">with</text>
<text x="91.8" y="107.9">daylight</text>
<text x="18.9" y="111.7">blocking filter. Filter bandwidth is matched with 900 nm to</text>
<text x="112.9" y="110.4">• Optical switches</text>
<text x="18.9" y="115.6">950 nm IR emitters.</text>
<text x="112.9" y="115.4">• Counters and sorters</text>
<text x="112.9" y="120.3">• Interrupters</text>
<text x="112.9" y="125.2">• Encoders</text>
<text x="112.9" y="130.2">• Position sensors</text>
</g>
<g font-size="2.8">
<text x="21.5" y="145.9">COMPONENT</text>
<text x="85.2" y="145.9">I</text>
<text x="89.2" y="145.9">(mA)</text>
<text x="128.3" y="145.9">ϕ (deg)</text>
<text x="170" y="145.9">λ</text>
<text x="175.3" y="145.9">(nm)</text>
<text x="18.9" y="155.6">Note</text>
<text x="21.5" y="150.3">TEFT4300</text>
<text x="88.3" y="150.3">3.2</text>
<text x="130.2" y="150.3">± 30</text>
<text x="168.1" y="150.3">875 to 1000</text>
<text x="18.9" y="159.4">•</text>
<text x="22.9" y="159.4">Test condition see table “Basic Characteristics”</text>
<text x="21.5" y="179">TEFT4300</text>
<text x="21.5" y="174.6">ORDERING CODE</text>
<text x="81.7" y="174.6">PACKAGING</text>
<text x="87.5" y="179">Bulk</text>
<text x="113.2" y="179">MOQ: 5000 pcs, 5000 pcs/bulk</text>
<text x="125.8" y="174.6">REMARKS</text>
<text x="164.1" y="174.6">PACKAGE FORM</text>
<text x="173.5" y="179">T-1</text>
<text x="18.9" y="184.3">Note</text>
<text x="18.9" y="188.2">•</text>
<text x="22.9" y="188.2">MOQ: minimum order quantity</text>
<text x="21.5" y="203.4">PARAMETER</text>
<text x="85.9" y="203.4">TEST CONDITION</text>
<text x="130.9" y="203.4">SYMBOL</text>
<text x="157.3" y="203.4">VALUE</text>
<text x="183.6" y="203.4">UNIT</text>
<text x="21.5" y="207.8">Collector emitter voltage</text>
<text x="133.9" y="207.8">V</text>
<text x="160.4" y="207.8">70</text>
<text x="186.1" y="207.8">V</text>
<text x="21.5" y="212.3">Emitter collector voltage</text>
<text x="133.9" y="212.3">V</text>
<text x="161.2" y="212.3">5</text>
<text x="186.1" y="212.3">V</text>
<text x="21.5" y="221.1">Collector peak current</text>
<text x="21.5" y="216.7">Collector current</text>
<text x="84.7" y="221.1">t /T = 0.5, t</text>
<text x="101.1" y="221.1">≤ 10 ms</text>
<text x="134.9" y="221.1">I</text>
<text x="135.8" y="216.7">I</text>
<text x="159.6" y="221.1">100</text>
<text x="160.4" y="216.7">50</text>
<text x="184.8" y="216.7">mA</text>
<text x="184.8" y="221.1">mA</text>
<text x="21.5" y="225.5">Power dissipation</text>
<text x="89.9" y="225.5">T</text>
<text x="96.5" y="225.5">≤ 55 °C</text>
<text x="135.4" y="225.5">P</text>
<text x="159.6" y="225.5">100</text>
<text x="184.5" y="225.5">mW</text>
<text x="21.5" y="229.9">Junction temperature</text>
<text x="135.9" y="229.9">T</text>
<text x="159.6" y="229.9">100</text>
<text x="185.4" y="229.9">°C</text>
<text x="21.5" y="234.3">Operating temperature range</text>
<text x="21.5" y="238.7">Storage temperature range</text>
<text x="134.1" y="234.3">T</text>
<text x="134.7" y="238.7">T</text>
<text x="154.6" y="234.3">-40 to +100</text>
<text x="154.6" y="238.7">-40 to +100</text>
<text x="185.4" y="234.3">°C</text>
<text x="185.4" y="238.7">°C</text>
<text x="21.5" y="243.1">Soldering temperature</text>
<text x="83" y="243.1">t ≤ 3 s, 2 mm from case</text>
<text x="135" y="243.1">T</text>
<text x="159.6" y="243.1">260</text>
<text x="185.4" y="243.1">°C</text>
<text x="21.5" y="247.5">Thermal resistance junction/ambient</text>
<text x="75.9" y="247.5">Connected with Cu wire, 0.14 mm</text>
<text x="133.8" y="247.5">R</text>
<text x="159.6" y="247.5">450</text>
<text x="184.2" y="247.5">K/W</text>
<text x="18.9" y="263.3">Rev. 1.7, 04-Aug-14</text>
<text x="107.2" y="263.6">1</text>
<text x="163.6" y="263.3">Document Number: 81549</text>
<text x="65.9" y="267.1">For technical questions, contact: detectortechsupport@vishay.com</text>
<text x="26.5" y="271">THIS DOCUMENT IS SUBJECT TO CHANGE WITHOUT NOTICE. THE PRODUCTS DESCRIBED HEREIN AND THIS DOCUMENT</text>
<text x="50.9" y="273.8">ARE SUBJECT TO SPECIFIC DISCLAIMERS, SET FORTH AT www.vishay.com/doc?91000</text>
</g>
<text font-size="2.6" x="83.5" y="199.6">amb</text>
<g font-size="2.1">
<text x="80.5" y="82.3">94 8636-2</text>
<text x="86" y="146.4">ca</text>
<text x="171.6" y="146.4">0.5</text>
<text x="135.6" y="208.3">CEO</text>
<text x="135.6" y="212.8">ECO</text>
<text x="85.6" y="221.6">p</text>
<text x="99.1" y="221.6">p</text>
<text x="135.6" y="221.6">CM</text>
<text x="136.5" y="217.2">C</text>
<text x="91.6" y="226">amb</text>
<text x="137.2" y="226">V</text>
<text x="137.5" y="230.4">j</text>
<text x="135.7" y="234.8">amb</text>
<text x="136.3" y="239.2">stg</text>
<text x="136.6" y="243.6">sd</text>
<text x="118.8" y="246.7">2</text>
<text x="135.8" y="248">thJA</text>
</g>
</svg>
